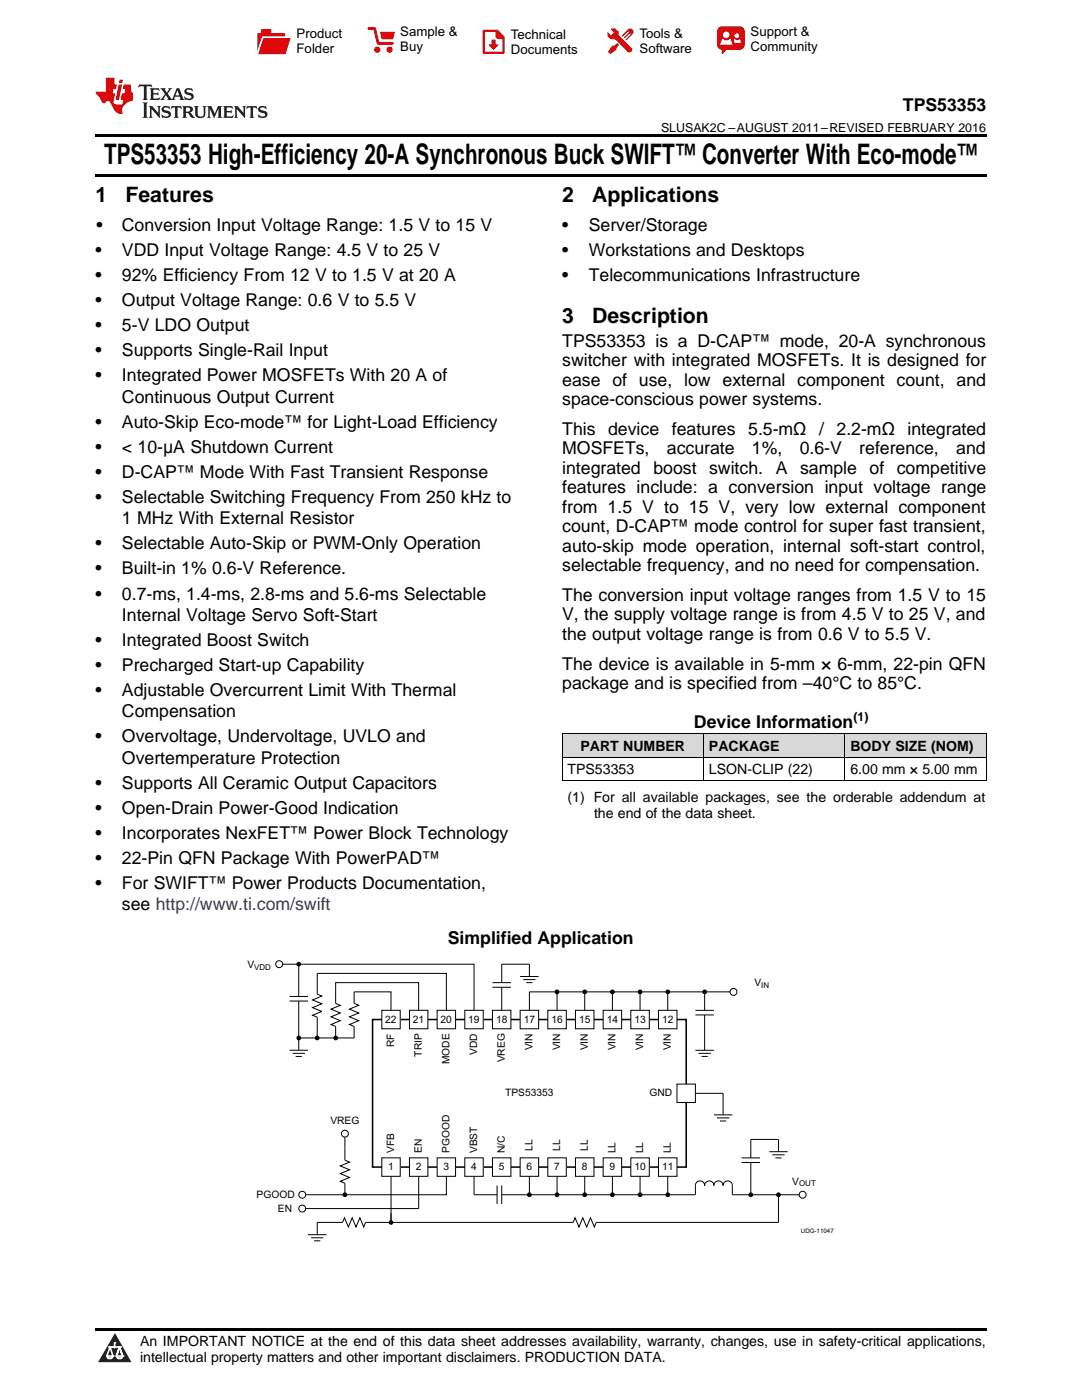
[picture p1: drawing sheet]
<svg xmlns="http://www.w3.org/2000/svg" width="216mm" height="279mm" viewBox="0 0 216 279" stroke-linecap="round" stroke-linejoin="round" font-family="sans-serif">
<g fill="#d8d8d8">
<path d="M112.2 146.5h28.2v4.7h-28.2z"/>
<path d="M140.4 146.5h28.2v4.7h-28.2z"/>
<path d="M168.6 146.5h28.2v4.7h-28.2z"/>
</g>
<path d="M22.9 266l3.3 5.9h-6.6z" fill="#231f20"/>
<path d="M21.3 270.6h1.2l-.3 .5h-.3a.53 .53 0 0 1-.6-.5z" fill-rule="evenodd" fill="#fff"/>
<path d="M21.3 270.6h1.2l-.3 .5h-.3a.53 .53 0 0 1-.6-.5z" fill="none" stroke="#231f20" stroke-width=".33"/>
<path d="M21.3 270.6l1.2 .1-.3 .4h-.5z" fill="none" stroke="#fff" stroke-width=".33"/>
<path d="M22.9 268.9h.1" fill="none" stroke="#fff" stroke-width=".33"/>
<path d="M22.9 268v.9z" fill="#fff"/>
<path d="M22.9 268v.9z" fill="none" stroke="#fff" stroke-width=".33"/>
<circle cx="22.9" cy="268" r=".16" fill="#fff"/>
<path d="M21.8 268.8h.1" fill="none" stroke="#fff" stroke-width=".33"/>
<path d="M21.8 268.8h2.2z" fill="#fff"/>
<path d="M21.8 268.8h2.2z" fill="none" stroke="#fff" stroke-width=".33"/>
<circle cx="24" cy="268.8" r=".16" fill="#fff"/>
<path d="M23.2 270.6h.1" fill="none" stroke="#fff" stroke-width=".33"/>
<path d="M23.8 268.8l-.6 1.8z" fill="#fff"/>
<path d="M23.8 268.8l-.6 1.8z" fill="none" stroke="#fff" stroke-width=".33"/>
<path d="M23.8 268.8l.7 1.8z" fill="#fff"/>
<path d="M23.8 268.8l.7 1.8z" fill="none" stroke="#fff" stroke-width=".33"/>
<path d="M24.4 270.6h.1" fill="none" stroke="#fff" stroke-width=".33"/>
<circle cx="21.3" cy="270.6" r=".16" fill="#fff"/>
<path d="M22 268.8l-.7 1.8z" fill="#fff"/>
<path d="M22 268.8l-.7 1.8z" fill="none" stroke="#fff" stroke-width=".33"/>
<path d="M22 268.8l.5 1.8z" fill="#fff"/>
<path d="M22 268.8l.5 1.8z" fill="none" stroke="#fff" stroke-width=".33"/>
<circle cx="22.5" cy="270.6" r=".16" fill="#fff"/>
<path d="M23.3 270.6h1.2a.63 .63 0 0 1-.6 .5 .63 .63 0 0 1-.6-.5z" fill-rule="evenodd" fill="#fff"/>
<path d="M23.3 270.6h1.2a.63 .63 0 0 1-.6 .5 .63 .63 0 0 1-.6-.5z" fill="none" stroke="#231f20" stroke-width=".33"/>
<path d="M23.3 270.6h1.2l-.4 .5h-.5z" fill="none" stroke="#fff" stroke-width=".33"/>
<path d="M23.2 270.6h.1" fill="none" stroke="#fff" stroke-width=".33"/>
<circle cx="24.5" cy="270.6" r=".16" fill="#fff"/>
<path d="M19 265.1h177.8v.5h-177.8z" fill="#000"/>
<path d="M74.3 203.5h62.6v29.4h-62.6z" fill="none" stroke="#010202" stroke-width=".31"/>
<path d="M76.2 231.1h3.7v3.7h-3.7z" fill-rule="evenodd" fill="#fff"/>
<path d="M76.2 231.1h3.7v3.7h-3.7z" fill="none" stroke="#010202" stroke-width=".2"/>
<path d="M81.7 231.1h3.7v3.7h-3.7z" fill-rule="evenodd" fill="#fff"/>
<path d="M81.7 231.1h3.7v3.7h-3.7z" fill="none" stroke="#010202" stroke-width=".2"/>
<path d="M87.2 231.1h3.7v3.7h-3.7z" fill-rule="evenodd" fill="#fff"/>
<path d="M87.2 231.1h3.7v3.7h-3.7z" fill="none" stroke="#010202" stroke-width=".2"/>
<path d="M92.7 231.1h3.7v3.7h-3.7z" fill-rule="evenodd" fill="#fff"/>
<path d="M92.7 231.1h3.7v3.7h-3.7z" fill="none" stroke="#010202" stroke-width=".2"/>
<path d="M98.3 231.1h3.6v3.7h-3.6z" fill-rule="evenodd" fill="#fff"/>
<path d="M98.3 231.1h3.6v3.7h-3.6z" fill="none" stroke="#010202" stroke-width=".2"/>
<path d="M103.8 231.1h3.7v3.7h-3.7z" fill-rule="evenodd" fill="#fff"/>
<path d="M103.8 231.1h3.7v3.7h-3.7z" fill="none" stroke="#010202" stroke-width=".2"/>
<path d="M109.3 231.1h3.7v3.7h-3.7z" fill-rule="evenodd" fill="#fff"/>
<path d="M109.3 231.1h3.7v3.7h-3.7z" fill="none" stroke="#010202" stroke-width=".2"/>
<path d="M114.8 231.1h3.7v3.7h-3.7z" fill-rule="evenodd" fill="#fff"/>
<path d="M114.8 231.1h3.7v3.7h-3.7z" fill="none" stroke="#010202" stroke-width=".2"/>
<path d="M120.4 231.1h3.6v3.7h-3.6z" fill-rule="evenodd" fill="#fff"/>
<path d="M120.4 231.1h3.6v3.7h-3.6z" fill="none" stroke="#010202" stroke-width=".2"/>
<path d="M125.9 231.1h3.7v3.7h-3.7z" fill-rule="evenodd" fill="#fff"/>
<path d="M125.9 231.1h3.7v3.7h-3.7z" fill="none" stroke="#010202" stroke-width=".2"/>
<path d="M131.4 231.1h3.7v3.7h-3.7z" fill-rule="evenodd" fill="#fff"/>
<path d="M131.4 231.1h3.7v3.7h-3.7z" fill="none" stroke="#010202" stroke-width=".2"/>
<path d="M135.1 216.4h3.7v3.6h-3.7z" fill-rule="evenodd" fill="#fff"/>
<path d="M135.1 216.4h3.7v3.6h-3.7z" fill="none" stroke="#010202" stroke-width=".2"/>
<path d="M76.2 201.6h3.7v3.7h-3.7z" fill-rule="evenodd" fill="#fff"/>
<path d="M76.2 201.6h3.7v3.7h-3.7z" fill="none" stroke="#010202" stroke-width=".2"/>
<path d="M81.7 201.6h3.7v3.7h-3.7z" fill-rule="evenodd" fill="#fff"/>
<path d="M81.7 201.6h3.7v3.7h-3.7z" fill="none" stroke="#010202" stroke-width=".2"/>
<path d="M87.2 201.6h3.7v3.7h-3.7z" fill-rule="evenodd" fill="#fff"/>
<path d="M87.2 201.6h3.7v3.7h-3.7z" fill="none" stroke="#010202" stroke-width=".2"/>
<path d="M92.7 201.6h3.7v3.7h-3.7z" fill-rule="evenodd" fill="#fff"/>
<path d="M92.7 201.6h3.7v3.7h-3.7z" fill="none" stroke="#010202" stroke-width=".2"/>
<path d="M98.3 201.6h3.6v3.7h-3.6z" fill-rule="evenodd" fill="#fff"/>
<path d="M98.3 201.6h3.6v3.7h-3.6z" fill="none" stroke="#010202" stroke-width=".2"/>
<path d="M103.8 201.6h3.7v3.7h-3.7z" fill-rule="evenodd" fill="#fff"/>
<path d="M103.8 201.6h3.7v3.7h-3.7z" fill="none" stroke="#010202" stroke-width=".2"/>
<path d="M109.3 201.6h3.7v3.7h-3.7z" fill-rule="evenodd" fill="#fff"/>
<path d="M109.3 201.6h3.7v3.7h-3.7z" fill="none" stroke="#010202" stroke-width=".2"/>
<path d="M114.8 201.6h3.7v3.7h-3.7z" fill-rule="evenodd" fill="#fff"/>
<path d="M114.8 201.6h3.7v3.7h-3.7z" fill="none" stroke="#010202" stroke-width=".2"/>
<path d="M120.4 201.6h3.6v3.7h-3.6z" fill-rule="evenodd" fill="#fff"/>
<path d="M120.4 201.6h3.6v3.7h-3.6z" fill="none" stroke="#010202" stroke-width=".2"/>
<path d="M125.9 201.6h3.7v3.7h-3.7z" fill-rule="evenodd" fill="#fff"/>
<path d="M125.9 201.6h3.7v3.7h-3.7z" fill="none" stroke="#010202" stroke-width=".2"/>
<path d="M131.4 201.6h3.7v3.7h-3.7z" fill-rule="evenodd" fill="#fff"/>
<path d="M131.4 201.6h3.7v3.7h-3.7z" fill="none" stroke="#010202" stroke-width=".2"/>
<circle cx="133.2" cy="198" r=".37" fill="#010202"/>
<g fill="none" stroke="#010202" stroke-width=".2">
<path d="M133.2 197.9v3.7"/>
<circle cx="133.2" cy="198" r=".37"/>
</g>
<circle cx="127.7" cy="198" r=".37" fill="#010202"/>
<circle cx="127.7" cy="198" r=".37" fill="none" stroke="#010202" stroke-width=".2"/>
<circle cx="122.2" cy="198" r=".37" fill="#010202"/>
<circle cx="122.2" cy="198" r=".37" fill="none" stroke="#010202" stroke-width=".2"/>
<circle cx="116.7" cy="198" r=".37" fill="#010202"/>
<circle cx="116.7" cy="198" r=".37" fill="none" stroke="#010202" stroke-width=".2"/>
<circle cx="111.2" cy="197.9" r=".37" fill="#010202"/>
<g fill="none" stroke="#010202" stroke-width=".2">
<path d="M105.6 197.9v3.7M111.2 197.9v3.7M116.7 197.9v3.7M122.2 197.9v3.7M127.7 197.9v3.7"/>
<circle cx="111.2" cy="197.9" r=".37"/>
</g>
<circle cx="146.4" cy="197.9" r=".69" fill="#fff"/>
<g fill="none" stroke="#010202" stroke-width=".2">
<path d="M140.6 197.9h5.1M133.2 234.8v3.6"/>
<circle cx="146.4" cy="197.9" r=".69"/>
</g>
<circle cx="160.2" cy="238.4" r=".69" fill="#fff"/>
<g fill="none" stroke="#010202" stroke-width=".2">
<path d="M155.3 238.4h4.2"/>
<circle cx="160.2" cy="238.4" r=".69"/>
</g>
<circle cx="127.7" cy="238.4" r=".37" fill="#010202"/>
<g fill="none" stroke="#010202" stroke-width=".2">
<path d="M116.7 234.8v3.6M122.2 234.8v3.6"/>
<circle cx="127.7" cy="238.4" r=".37"/>
</g>
<circle cx="116.7" cy="238.4" r=".37" fill="#010202"/>
<circle cx="116.7" cy="238.4" r=".37" fill="none" stroke="#010202" stroke-width=".2"/>
<circle cx="111.2" cy="238.4" r=".37" fill="#010202"/>
<circle cx="111.2" cy="238.4" r=".37" fill="none" stroke="#010202" stroke-width=".2"/>
<circle cx="105.6" cy="238.4" r=".37" fill="#010202"/>
<g fill="none" stroke="#010202" stroke-width=".2">
<path d="M105.6 197.9h27.6M83.5 234.8v6.4M105.6 234.8v3.6h22.1v-3.6M111.2 234.8v3.6"/>
<circle cx="105.6" cy="238.4" r=".37"/>
</g>
<circle cx="122.2" cy="238.4" r=".37" fill="#010202"/>
<g fill="none" stroke="#010202" stroke-width=".2">
<path d="M133.2 197.9h7.4v3.7M138.8 202.6h3.6M138.8 201.6h3.6M138.8 209.6h3.6M139.4 210.2h2.4M140 210.8h1.2M140.6 202.6v7M94.6 238.4h4.6M99.2 236.6v3.7M100.1 236.6v3.7M100.1 238.4h5.5"/>
<circle cx="122.2" cy="238.4" r=".37"/>
</g>
<circle cx="140.6" cy="198" r=".37" fill="#010202"/>
<g fill="none" stroke="#010202" stroke-width=".2">
<path d="M138.8 218.2h5.5v4.3M138.8 238.4v-1.8a.92 .92 0 0 1 .9-.9 .92 .92 0 0 1 .9 .9 .92 .92 0 0 1 .9-.9 .92 .92 0 0 1 .9 .9 .92 .92 0 0 1 1-.9 .92 .92 0 0 1 .9 .9 .92 .92 0 0 1 .9-.9 .92 .92 0 0 1 .9 .9v1.8M142.4 222.5h3.7M143.1 223.1h2.4M143.7 223.7h1.2"/>
<circle cx="140.6" cy="198" r=".37"/>
</g>
<circle cx="133.2" cy="238.4" r=".37" fill="#010202"/>
<g fill="none" stroke="#010202" stroke-width=".2">
<path d="M127.7 238.4h11.1M146.1 238.4h3.7"/>
<circle cx="133.2" cy="238.4" r=".37"/>
</g>
<circle cx="149.8" cy="238.4" r=".37" fill="#010202"/>
<g fill="none" stroke="#010202" stroke-width=".2">
<path d="M148 231.1h3.6M148 232h3.6M149.8 227.4v3.7M149.8 232v6.4M153.5 229.8h3.7M154.1 230.5h2.5M154.7 231.1h1.2M155.3 227.4v2.4"/>
<circle cx="149.8" cy="238.4" r=".37"/>
</g>
<circle cx="155.3" cy="238.4" r=".37" fill="#010202"/>
<g fill="none" stroke="#010202" stroke-width=".2">
<path d="M149.8 238.4h5.5v5.6h-36.3l-.4 .9-.8-1.9-.7 1.9-.8-1.9-.8 1.9-.7-1.9-.4 1h-41.4l-.4 .9-.8-1.9-.8 1.9-.7-1.9-.8 1.9-.8-1.9-.3 1h-5.1"/>
<circle cx="155.3" cy="238.4" r=".37"/>
</g>
<circle cx="78" cy="244" r=".37" fill="#010202"/>
<g fill="none" stroke="#010202" stroke-width=".2">
<path d="M78 234.8v9.2M61.5 246.4h3.6M62.1 247h2.4M62.7 247.6h1.2M63.3 244v2.4"/>
<circle cx="78" cy="244" r=".37"/>
</g>
<circle cx="60.3" cy="241.2" r=".69" fill="#fff"/>
<g fill="none" stroke="#010202" stroke-width=".2">
<path d="M89.1 234.8v3.6h-20.3M61 241.2h22.5"/>
<circle cx="60.3" cy="241.2" r=".69"/>
</g>
<circle cx="60.3" cy="238.4" r=".69" fill="#fff"/>
<g fill="none" stroke="#010202" stroke-width=".2">
<path d="M61 238.4h7.8"/>
<circle cx="60.3" cy="238.4" r=".69"/>
</g>
<circle cx="68.8" cy="238.4" r=".37" fill="#010202"/>
<g fill="none" stroke="#010202" stroke-width=".2">
<path d="M68.8 229.2v2.3l.9 .4-1.8 .8 1.8 .8-1.8 .7 1.8 .8-1.8 .8 .9 .3v2.3M78 242.1v1.9z"/>
<circle cx="68.8" cy="238.4" r=".37"/>
</g>
<circle cx="68.8" cy="226.2" r=".69" fill="#fff"/>
<g fill="none" stroke="#010202" stroke-width=".2">
<path d="M70.7 197.9h7.3v3.7M68.8 226.9v2.3"/>
<circle cx="68.8" cy="226.2" r=".69"/>
</g>
<circle cx="55.7" cy="192.4" r=".69" fill="#fff"/>
<g fill="none" stroke="#010202" stroke-width=".2">
<path d="M56.4 192.4h3.2v6.5M57.8 199.8h3.7M57.8 198.9h3.7M59.6 199.8v7.3M63.3 194.3v4.1l.9 .4-1.8 .8 1.8 .7-1.8 .8 1.8 .8-1.8 .7 .9 .4v4.1M67 197.9v2.3l.9 .4-1.8 .8 1.8 .8-1.8 .7 1.8 .8-1.8 .8 .9 .4v2.2M70.7 197.9v2.3l.9 .4-1.9 .8 1.9 .8-1.9 .7 1.9 .8-1.9 .8 1 .4v2.2"/>
<circle cx="55.7" cy="192.4" r=".69"/>
</g>
<circle cx="59.6" cy="207.1" r=".37" fill="#010202"/>
<g fill="none" stroke="#010202" stroke-width=".2">
<path d="M57.8 209.6h3.7M58.4 210.2h2.4M59 210.8h1.2M59.6 207.1v2.5"/>
<circle cx="59.6" cy="207.1" r=".37"/>
</g>
<circle cx="63.3" cy="207.1" r=".37" fill="#010202"/>
<circle cx="63.3" cy="207.1" r=".37" fill="none" stroke="#010202" stroke-width=".2"/>
<circle cx="67" cy="207.1" r=".37" fill="#010202"/>
<g fill="none" stroke="#010202" stroke-width=".2">
<path d="M59.6 207.1h11.1"/>
<circle cx="67" cy="207.1" r=".37"/>
</g>
<circle cx="59.6" cy="192.4" r=".37" fill="#010202"/>
<g fill="none" stroke="#010202" stroke-width=".2">
<path d="M59.6 192.4h35v9.2M63.3 194.3h25.8v7.3M67 197.9v-1.8h16.5v5.5M98.3 197h3.6M98.3 196.1h3.6M100.1 197v4.6M103.8 194.9h3.7M104.4 195.5h2.5M105 196.1h1.2M105.6 194.9v-2.5h-5.5v3.7M94.6 234.8v3.6M149.8 227.4h5.5"/>
<circle cx="59.6" cy="192.4" r=".37"/>
</g>
<path d="M112.2 155.8h84.6M112.2 151.1h84.6M112.2 146.5h84.6M112.2 146.5v9.3M140.4 146.5v9.3M168.6 146.5v9.3M196.8 146.5v9.3" fill="none" stroke="#000" stroke-width=".2"/>
<path d="M19 34.8h177.8v.5h-177.8zM19 26.8h177.8v.6h-177.8zM112.2 155.8h.1zM168.5 155.8h.1zM196.7 155.8h.1z" fill="#000"/>
<path d="M27.7 16.9l-.1 .6 .6-.3h.5v.2v2.2l-.2 .4h1l-.2-.4v-2.2v-.2h.5l.6 .3-.2-.6zM29.9 17.6l.2 .4v1.6l-.2 .4h1.9l.1-.6a1.09 1.09 0 0 1-1.3 .1v-.6h.6l.4 .2v-.7l-.2 .2h-.8v-.6l.2-.1a1.01 1.01 0 0 1 1 .3l-.1-.6zM32 17.6l.9 1.2-1 1.2h.9l-.2-.3 .5-.7 .5 .7-.3 .3h1.7l-.2-.3 .1-.4h1l.1 .4-.2 .3h1l-.3-.4-.7-2h-.5l-1 2.2-.8-1.1 .9-1.1h-.9l.2 .2-.4 .7-.4-.7 .2-.2zM35.4 18l.4 1h-.8zM37 17.7a.66 .66 0 0 0-.2 .8 .66 .66 0 0 0 .6 .4l.7 .2 .1 .2a.8 .8 0 0 1-.7 .4 .8 .8 0 0 1-.7-.5l.1 .8 .2-.2a.94 .94 0 0 0 1.1 .1 .94 .94 0 0 0 .4-.9 1.48 1.48 0 0 0-1.3-.6v-.4a1.1 1.1 0 0 1 1.2 .2l-.2-.6-.2 .1-.5-.1zM28.5 20.4l.2 .4v2.3l-.2 .4h1l-.2-.4v-2.3l.2-.4zM29.7 21.2l.2 .4v1.5l-.2 .4h.8l-.3-.4 .1-1.3 1.6 1.8v-2l.2-.4h-.7l.2 .2v1.1l-1.2-1.3zM32.5 21.3a.66 .66 0 0 0-.2 .8 .66 .66 0 0 0 .6 .4l.6 .2 .2 .2a.8 .8 0 0 1-.8 .4 .8 .8 0 0 1-.7-.5l.2 .7 .2-.1a.94 .94 0 0 0 1 .1 .94 .94 0 0 0 .5-1 1.47 1.47 0 0 0-1.3-.6l-.1-.3a1.1 1.1 0 0 1 1.3 .2l-.2-.6-.2 .1-.5-.2zM34.3 21.2l-.2 .6a.64 .64 0 0 1 .8-.3v1.6l-.2 .4h1l-.3-.4 .1-1.6a.66 .66 0 0 1 .8 .3l-.2-.6zM36.3 21.2l.3 .4v1.5l-.3 .4h1l-.2-.2v-.7h.5l.1 .1a.8 .8 0 0 0 1.2 .7l-1-1a.62 .62 0 0 0 .6-.5 .62 .62 0 0 0-.6-.7zM37.1 21.5h.1a.48 .48 0 0 1 .6 0 .48 .48 0 0 1 .1 .6l-.2 .1-.6 .1zM38.7 21.2l.2 .2a2.29 2.29 0 0 0 .4 2 1.05 1.05 0 0 0 1.7-.7v-1.3l.2-.2h-.8l.2 .4v1.1a.61 .61 0 0 1-.6 .6 .61 .61 0 0 1-.6-.6v-1.1l.3-.4zM41.3 21.2l.3 .4v1.5l-.3 .4h.8l-.2-.4v-1.4l.8 1.9 .9-1.9v1.4l-.2 .4h.9l-.2-.4v-1.5l.2-.4h-.8l-.7 1.5-.6-1.5zM44.5 21.2l.2 .4v1.5l-.2 .4h1.9l.2-.6a1.1 1.1 0 0 1-1.4 .2v-.7h.6l.4 .2v-.6l-.2 .1-.8 .1v-.6l.2-.1a1.02 1.02 0 0 1 1.1 .2l-.2-.5zM46.7 21.2l.2 .4v1.5l-.2 .4h.8l-.3-.4 .1-1.3 1.6 1.8v-2l.2-.4h-.7l.2 .2v1.1l-1.2-1.3zM49.3 21.2l-.1 .6a.64 .64 0 0 1 .8-.3v1.6l-.3 .4h1l-.2-.4v-1.6a.66 .66 0 0 1 .8 .3l-.1-.6zM51.7 21.3a.66 .66 0 0 0-.2 .7 .66 .66 0 0 0 .7 .5l.6 .2 .1 .2a.8 .8 0 0 1-.7 .4 .8 .8 0 0 1-.7-.5l.1 .7 .2-.1a.94 .94 0 0 0 1.1 .1 .94 .94 0 0 0 .4-1 1.48 1.48 0 0 0-1.2-.6l-.1-.3a1.1 1.1 0 0 1 1.2 .2l-.2-.6-.1 .1-.6-.2z" fill="#231f20"/>
<path d="M21.1 15.5v2.8h-2v.4l.9 .9a.96 .96 0 0 0 1 1 .59 .59 0 0 1 .5-.4 .59 .59 0 0 1 .5 .3l.4 .8a1.61 1.61 0 0 0 2.1 1.3 1.63 1.63 0 0 1 1.1-2.2l.9-.3v-1.5a1.6 1.6 0 0 1-.4-1.7h-1.4l-.2 .9h.5l-.2 .8h-.5l-.2 1v.3h.5l-.2 .9h-.7a.74 .74 0 0 1-1-.6l.3-1.6h-.5l.2-.8h.5l.1-.9h-.4v-1.4zM23.7 16.9l-.7 3h.8l.6-3zM23.8 15.9l-.1 .7h.7l.2-.7z" fill="#ee1d23"/>
<g fill="#d60000">
<path d="M52.1 5.8h2v.8h2.8v4.2h-5.5v-4.2h.7z" fill-rule="evenodd"/>
<path d="M52.4 7.5h5.6l-1 3.3h-5.6z" fill-rule="evenodd"/>
</g>
<path d="M52.4 7.4h5.7l-.1 .1h-5.5l-1.1 3.3z" fill-rule="evenodd" fill="#fff"/>
<path d="M52.4 7.4h5.7l-.1 .1h-5.5l-1.1 3.3z" fill="none" stroke="#fff" stroke-width=".2"/>
<path d="M73.6 5.7h1.1l.7 2.9h2.9" fill="none" stroke="#d60000" stroke-width=".55"/>
<g fill="#d60000">
<path d="M75.8 6.3h3l-.4 1.6h-2.2z" fill-rule="evenodd"/>
<circle cx="75.3" cy="9.9" r=".62"/>
<circle cx="77.7" cy="9.9" r=".62"/>
</g>
<path d="M96.5 6.2h2.7l1.3 1.2v3.1h-4z" fill="none" stroke="#d60000" stroke-width=".44"/>
<g fill="#d60000">
<path d="M98.1 7.9h.8v1h.5l-.9 1.1-1-1v-.1h.6z" fill-rule="evenodd"/>
<path d="M98.9 6.2h.3l1.3 1.2v.4h-1.3l-.3-.4z" fill-rule="evenodd"/>
<path d="M121.9 5.7h.8l.7 .6 .1 .7 2.5 2.5-.8 .8-2.3-2.3-1.1-.2-.6-.6v-.8l.7 .6 .5-.4v-.2l-.5-.5z" fill-rule="evenodd"/>
<path d="M122.2 9.1h.4l.5-.5 .4 .4-.5 .5v.4l-1.2 .9-.5-.5z" fill-rule="evenodd"/>
<path d="M125.3 5.9a.67 .67 0 0 1 .9 0 .67 .67 0 0 1 0 .9z" fill-rule="evenodd"/>
<path d="M125.3 5.9l.9 .9-1.2 1.2h-.2v-.2l1-.9v-.2h-.2l-.9 1h-.2v-.2l.9-1 .1-.2h-.3l-.9 1h-.2v-.2z" fill-rule="evenodd"/>
<circle cx="125.6" cy="9.9" r=".54"/>
</g>
<path d="M123.3 6.3v.7" fill="none" stroke="#d60000" stroke-width=".2"/>
<g fill="#d60000">
<path d="M143.4 5.5l.6-.2h3.6a.95 .95 0 0 1 1 .9v2.8a.95 .95 0 0 1-1 .9h-3.6a.95 .95 0 0 1-.9-.9v-2.8z" fill-rule="evenodd"/>
<path d="M144 9.9h.9l-.7 .9h-.2z" fill-rule="evenodd"/>
</g>
<g fill="#fff">
<path d="M146.6 8.6h1.3z"/>
<path d="M144.1 7.8h.3l.1 .2h.8l.2-.2h.3l.4 1.1h-2.5z" fill-rule="evenodd"/>
<path d="M146.4 7.8h.3l.1 .2h.5l.2-.2h.2l.2 .8h-1.3z" fill-rule="evenodd"/>
<circle cx="144.9" cy="6.9" r=".65"/>
<circle cx="147" cy="7.1" r=".48"/>
</g>
<text font-size="5.6" x="20.8" y="32.8">TPS53353 High-Efficiency 20-A Synchronous Buck SWIFT™ Converter With Eco-mode™</text>
<g font-size="4.2">
<text x="19" y="40.4">1</text>
<text x="25" y="40.4">Features</text>
<text x="112.2" y="40.4">2</text>
<text x="118.2" y="40.4">Applications</text>
<text x="112.2" y="64.5">3</text>
<text x="118.2" y="64.5">Description</text>
</g>
<g font-size="3.5">
<text x="180.2" y="22.2">TPS53353</text>
<text x="19.2" y="46.1">•</text>
<text x="24.3" y="46.1">Conversion Input Voltage Range: 1.5 V to 15 V</text>
<text x="112.2" y="46.1">•</text>
<text x="117.5" y="46.1">Server/Storage</text>
<text x="19" y="51.1">•</text>
<text x="24.3" y="51.1">VDD Input Voltage Range: 4.5 V to 25 V</text>
<text x="112.2" y="51.1">•</text>
<text x="117.5" y="51.1">Workstations and Desktops</text>
<text x="19" y="56.1">•</text>
<text x="24.3" y="56.1">92% Efficiency From 12 V to 1.5 V at 20 A</text>
<text x="112.2" y="56.1">•</text>
<text x="117.5" y="56.1">Telecommunications Infrastructure</text>
<text x="19" y="61.1">•</text>
<text x="24.3" y="61.1">Output Voltage Range: 0.6 V to 5.5 V</text>
<text x="19" y="66.1">•</text>
<text x="19" y="71.1">•</text>
<text x="24.3" y="66.1">5-V LDO Output</text>
<text x="24.3" y="71.1">Supports Single-Rail Input</text>
<text x="112.2" y="69.2">TPS53353 is a D-CAP™ mode, 20-A synchronous</text>
<text x="19" y="76.1">•</text>
<text x="24.3" y="76.1">Integrated Power MOSFETs With 20 A of</text>
<text x="112.2" y="73.1">switcher with integrated MOSFETs. It is designed for</text>
<text x="112.2" y="76.9">ease of use, low external component count, and</text>
<text x="24.3" y="80.4">Continuous Output Current</text>
<text x="112.2" y="80.8">space-conscious power systems.</text>
<text x="19" y="85.4">•</text>
<text x="24.3" y="85.4">Auto-Skip Eco-mode™ for Light-Load Efficiency</text>
<text x="112.2" y="86.8">This</text>
<text x="121.3" y="86.8">device</text>
<text x="134" y="86.8">features</text>
<text x="149.3" y="86.8">5.5-mΩ</text>
<text x="163.4" y="86.8">/ 2.2-mΩ</text>
<text x="181.1" y="86.8">integrated</text>
<text x="19" y="90.4">•</text>
<text x="19" y="95.4">•</text>
<text x="24.3" y="90.4">&lt; 10-μA Shutdown Current</text>
<text x="24.3" y="95.4">D-CAP™ Mode With Fast Transient Response</text>
<text x="112.2" y="90.7">MOSFETs,</text>
<text x="112.2" y="94.5">integrated</text>
<text x="130.4" y="94.5">boost</text>
<text x="133.1" y="90.7">accurate</text>
<text x="141.5" y="94.5">switch.</text>
<text x="150" y="90.7">1%,</text>
<text x="154.8" y="94.5">A</text>
<text x="159.6" y="90.7">0.6-V</text>
<text x="159.6" y="94.5">sample</text>
<text x="171.5" y="90.7">reference,</text>
<text x="173.5" y="94.5">of</text>
<text x="179" y="94.5">competitive</text>
<text x="190.8" y="90.7">and</text>
<text x="19" y="100.4">•</text>
<text x="24.3" y="100.4">Selectable Switching Frequency From 250 kHz to</text>
<text x="112.2" y="98.4">features include: a conversion input voltage range</text>
<text x="24.3" y="104.6">1 MHz With External Resistor</text>
<text x="112.2" y="102.3">from 1.5 V to 15 V, very low external component</text>
<text x="112.2" y="106.2">count, D-CAP™ mode control for super fast transient,</text>
<text x="19" y="109.6">•</text>
<text x="24.3" y="109.6">Selectable Auto-Skip or PWM-Only Operation</text>
<text x="112.2" y="110.1">auto-skip mode operation, internal soft-start control,</text>
<text x="112.2" y="113.9">selectable frequency, and no need for compensation.</text>
<text x="19" y="114.7">•</text>
<text x="19" y="119.7">•</text>
<text x="24.3" y="114.7">Built-in 1% 0.6-V Reference.</text>
<text x="24.3" y="119.7">0.7-ms, 1.4-ms, 2.8-ms and 5.6-ms Selectable</text>
<text x="112.2" y="119.9">The conversion input voltage ranges from 1.5 V to 15</text>
<text x="24.3" y="123.9">Internal Voltage Servo Soft-Start</text>
<text x="112.2" y="123.8">V, the supply voltage range is from 4.5 V to 25 V, and</text>
<text x="19" y="128.9">•</text>
<text x="24.3" y="128.9">Integrated Boost Switch</text>
<text x="112.2" y="127.7">the output voltage range is from 0.6 V to 5.5 V.</text>
<text x="19" y="133.9">•</text>
<text x="24.3" y="133.9">Precharged Start-up Capability</text>
<text x="112.2" y="133.6">The device is available in 5-mm × 6-mm, 22-pin QFN</text>
<text x="112.2" y="137.5">package and is specified from –40°C to 85°C.</text>
<text x="19" y="138.9">•</text>
<text x="24.3" y="138.9">Adjustable Overcurrent Limit With Thermal</text>
<text x="24.3" y="143.2">Compensation</text>
<text x="19" y="148.2">•</text>
<text x="24.3" y="148.2">Overvoltage, Undervoltage, UVLO and</text>
<text x="138.5" y="145.2">Device Information</text>
<text x="24.3" y="152.4">Overtemperature Protection</text>
<text x="19" y="157.4">•</text>
<text x="24.3" y="157.4">Supports All Ceramic Output Capacitors</text>
<text x="19" y="162.4">•</text>
<text x="19" y="167.4">•</text>
<text x="24.3" y="162.4">Open-Drain Power-Good Indication</text>
<text x="24.3" y="167.4">Incorporates NexFET™ Power Block Technology</text>
<text x="19" y="172.4">•</text>
<text x="24.3" y="172.4">22-Pin QFN Package With PowerPAD™</text>
<text x="19" y="177.4">•</text>
<text x="24.3" y="177.4">For SWIFT™ Power Products Documentation,</text>
<text x="24.3" y="181.7">see http://www.ti.com/swift</text>
<text x="89.4" y="188.4">Simplified Application</text>
</g>
<g font-size="2.8">
<text x="115.8" y="149.9">PART NUMBER</text>
<text x="141.5" y="149.9">PACKAGE</text>
<text x="169.7" y="149.9">BODY SIZE (NOM)</text>
<text x="113.2" y="154.6">TPS53353</text>
<text x="141.5" y="154.6">LSON-CLIP (22)</text>
<text x="169.7" y="154.6">6.00 mm × 5.00 mm</text>
<text x="113.2" y="160.1">(1) For all available packages, see the orderable addendum at</text>
<text x="118.5" y="163.2">the end of the data sheet.</text>
<text x="27.9" y="268.6">An IMPORTANT NOTICE at the end of this data sheet addresses availability, warranty, changes, use in safety-critical applications,</text>
<text x="27.9" y="271.8">intellectual property matters and other important disclaimers. PRODUCTION DATA.</text>
</g>
<g font-size="2.6">
<text x="59.2" y="7.6">Product</text>
<text x="59.2" y="10.6">Folder</text>
<text x="79.9" y="7.3">Sample &amp;</text>
<text x="79.9" y="10.2">Buy</text>
<text x="101.9" y="7.8">Technical</text>
<text x="101.9" y="10.8">Documents</text>
<text x="127.6" y="7.6">Tools &amp;</text>
<text x="127.6" y="10.6">Software</text>
<text x="149.8" y="7.2">Support &amp;</text>
<text x="149.8" y="10.2">Community</text>
</g>
<g font-size="2.5">
<text x="131.9" y="26.3">SLUSAK2C –AUGUST 2011–REVISED FEBRUARY 2016</text>
<text x="170.3" y="143.8">(1)</text>
</g>
<g font-size="2" fill="#010202">
<text x="49.4" y="193.2">V</text>
<text x="150.5" y="196.8">V</text>
<text x="76.9" y="204.1">22</text>
<text x="78.6" y="209" transform="rotate(-90 78.6 209)">RF</text>
<text x="82.4" y="204.1">21</text>
<text x="87.9" y="204.1">20</text>
<text x="93.4" y="204.1">19</text>
<text x="99" y="204.1">18</text>
<text x="104.5" y="204.1">17</text>
<text x="106.2" y="209.6" transform="rotate(-90 106.2 209.6)">VIN</text>
<text x="110" y="204.1">16</text>
<text x="111.8" y="209.6" transform="rotate(-90 111.8 209.6)">VIN</text>
<text x="115.5" y="204.1">15</text>
<text x="117.3" y="209.6" transform="rotate(-90 117.3 209.6)">VIN</text>
<text x="121.1" y="204.1">14</text>
<text x="122.8" y="209.6" transform="rotate(-90 122.8 209.6)">VIN</text>
<text x="126.6" y="204.1">13</text>
<text x="128.3" y="209.6" transform="rotate(-90 128.3 209.6)">VIN</text>
<text x="132.1" y="204.1">12</text>
<text x="133.8" y="209.6" transform="rotate(-90 133.8 209.6)">VIN</text>
<text x="84.2" y="210.9" transform="rotate(-90 84.2 210.9)">TRIP</text>
<text x="89.7" y="212.4" transform="rotate(-90 89.7 212.4)">MODE</text>
<text x="95.2" y="210.5" transform="rotate(-90 95.2 210.5)">VDD</text>
<text x="100.7" y="212" transform="rotate(-90 100.7 212)">VREG</text>
<text x="100.8" y="218.8">TPS53353</text>
<text x="129.6" y="218.8">GND</text>
<text x="65.9" y="224.3">VREG</text>
<text x="77.5" y="233.5">1</text>
<text x="78.6" y="230.2" transform="rotate(-90 78.6 230.2)">VFB</text>
<text x="83" y="233.5">2</text>
<text x="84.2" y="230.2" transform="rotate(-90 84.2 230.2)">EN</text>
<text x="88.5" y="233.5">3</text>
<text x="89.7" y="230.2" transform="rotate(-90 89.7 230.2)">PGOOD</text>
<text x="94" y="233.5">4</text>
<text x="95.2" y="230.2" transform="rotate(-90 95.2 230.2)">VBST</text>
<text x="99.5" y="233.5">5</text>
<text x="100.7" y="230.2" transform="rotate(-90 100.7 230.2)">N/C</text>
<text x="105.1" y="233.5">6</text>
<text x="106.2" y="229.7" transform="rotate(-90 106.2 229.7)">LL</text>
<text x="110.6" y="233.5">7</text>
<text x="111.8" y="229.7" transform="rotate(-90 111.8 229.7)">LL</text>
<text x="116.1" y="233.5">8</text>
<text x="117.3" y="229.7" transform="rotate(-90 117.3 229.7)">LL</text>
<text x="121.6" y="233.5">9</text>
<text x="122.8" y="230.2" transform="rotate(-90 122.8 230.2)">LL</text>
<text x="126.6" y="233.5">10</text>
<text x="128.3" y="230.2" transform="rotate(-90 128.3 230.2)">LL</text>
<text x="132.1" y="233.5">11</text>
<text x="133.8" y="230.2" transform="rotate(-90 133.8 230.2)">LL</text>
<text x="51.2" y="239">PGOOD</text>
<text x="158.1" y="236.4">V</text>
<text x="55.4" y="241.8">EN</text>
</g>
<g font-size="1.6" fill="#010202">
<text x="50.7" y="193.5">VDD</text>
<text x="151.9" y="197.2">IN</text>
<text x="159.5" y="236.7">OUT</text>
</g>
<text font-size="1.2" fill="#010202" x="159.8" y="246.2">UDG-11047</text>
</svg>
